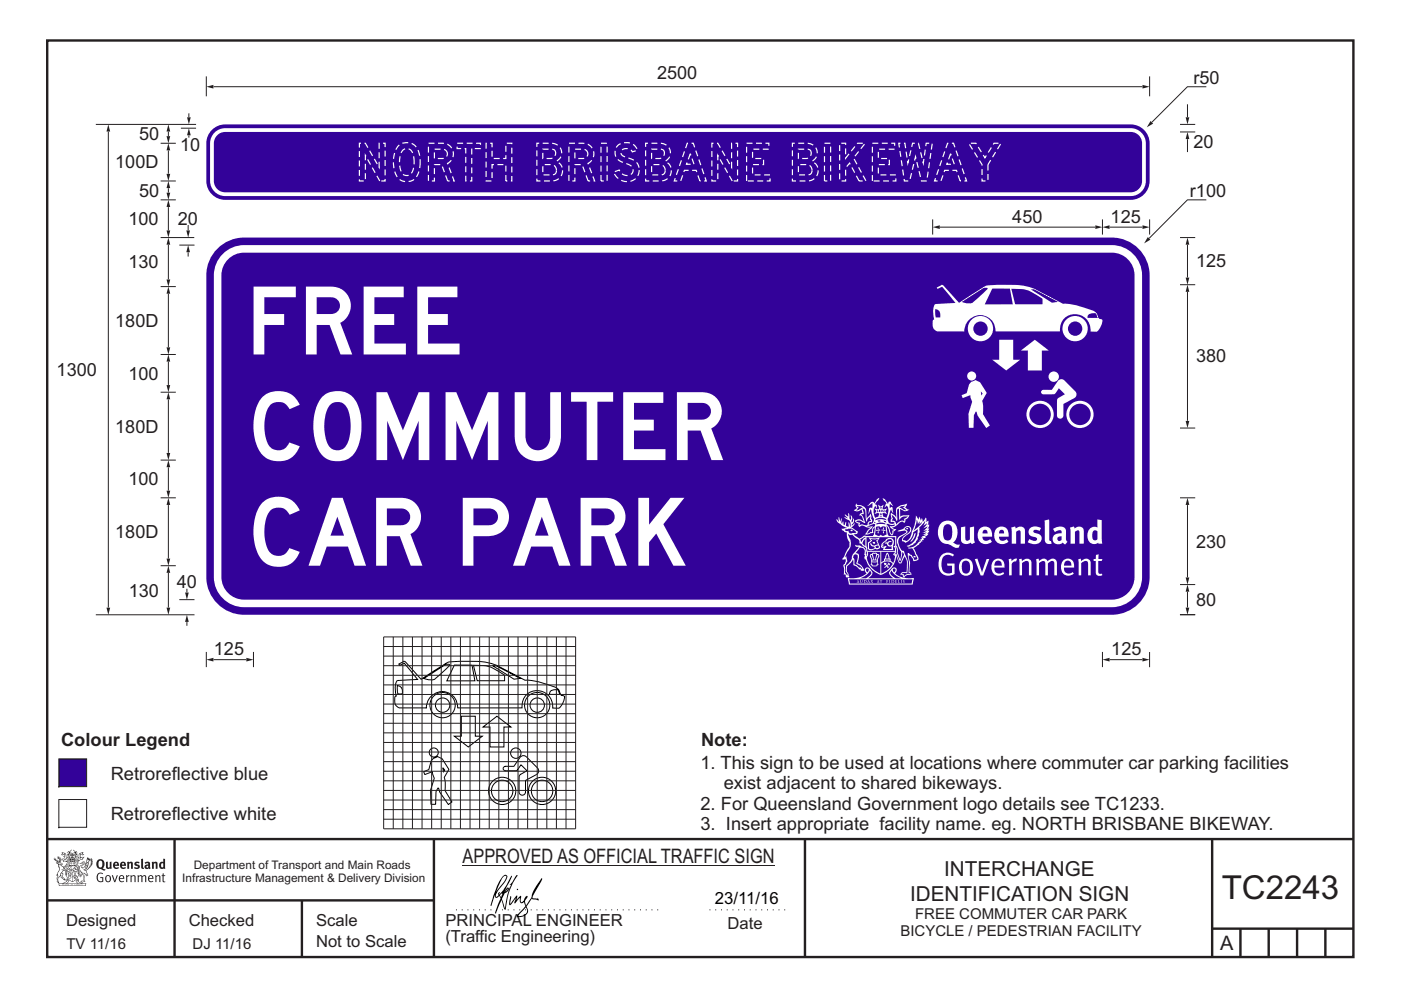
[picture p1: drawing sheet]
<svg xmlns="http://www.w3.org/2000/svg" width="297mm" height="210mm" viewBox="0 0 297 210" stroke-linecap="round" stroke-linejoin="round" font-family="sans-serif">
<g fill="none" stroke="#231f20" stroke-width=".51">
<path d="M10 8.6h276.9v194.4h-276.9zM10 178h277M37 178v25M92 178v25M170.7 177.9v25M257 178v25M10 191h82M64 191v12M257 197h30M263 197v6M269 197v6M275 197v6"/>
<path d="M281 197v6"/>
</g>
<path d="M96.7 193h43.3M150.4 193h16.9" fill="none" stroke="#231f20" stroke-width=".21" stroke-dasharray=".2 1" stroke-linecap="butt"/>
<path d="M98.1 183.5h66.1" fill="none" stroke="#231f20" stroke-width=".21"/>
<g fill="#231f20">
<path d="M21.1 182.6a.94 .94 0 0 0 .2 1.4 .84 .84 0 0 0 0-1.5zM20.7 182.5a.92 .92 0 0 1 1.2-.1 .92 .92 0 0 1 .2 1.2l-.3 .6 .6 .2-.1 .2-.6-.1a1.41 1.41 0 0 1-1.3-1.2z" fill-rule="evenodd"/>
<path d="M22.5 182.8l.4-.1v1.2l.1 .1 .3-.1v-1.1h.3l.1 1.4a1.26 1.26 0 0 1-1.2-.1z" fill-rule="evenodd"/>
<path d="M24.5 183.1l-.1 .3h.4l-.1-.3zM24.1 183a.66 .66 0 0 1 .9-.1 .66 .66 0 0 1 .2 .8h-.8v.2a.42 .42 0 0 0 .7 0l.1 .2a.79 .79 0 0 1-1.1 0 .79 .79 0 0 1 0-1.1z" fill-rule="evenodd"/>
<path d="M26 183.1l-.1 .3h.4l-.1-.3zM25.6 183a.66 .66 0 0 1 .9-.1 .66 .66 0 0 1 .2 .8h-.8v.2a.42 .42 0 0 0 .6 0l.2 .2a.79 .79 0 0 1-1.1 0 .79 .79 0 0 1 0-1.1z" fill-rule="evenodd"/>
<path d="M26.9 182.8l.4-.1v.2a.46 .46 0 0 1 .5-.1 .46 .46 0 0 1 .4 .4v1.1h-.4v-1l-.1-.2-.3 .1v1.1h-.4z" fill-rule="evenodd"/>
<path d="M28.6 183l.5-.3 .5 .2-.1 .2h-.5l-.1 .2a.56 .56 0 0 1 .7 .6 .56 .56 0 0 1-.8 .4l-.4-.1 .2-.3 .4 .1 .2-.1-.6-.4z" fill-rule="evenodd"/>
<path d="M29.9 182.2l.4-.1v1.8l.2 .4h-.3l-.2-.2z" fill-rule="evenodd"/>
<path d="M31.1 183.7v.3l.3-.1v-.3zM30.7 183a.67 .67 0 0 1 .6-.2 .67 .67 0 0 1 .5 .5l.1 .8-.2 .3-.2-.2a.5 .5 0 0 1-.7 0 .5 .5 0 0 1 0-.7l.6-.1v-.3l-.6 .1z" fill-rule="evenodd"/>
<path d="M32.2 182.8l.3-.1 .1 .2a.46 .46 0 0 1 .5-.1 .46 .46 0 0 1 .3 .4v1.1h-.4v-1l-.1-.2-.3 .1v1.1h-.4z" fill-rule="evenodd"/>
<path d="M34.3 183.1l-.1 .7 .2 .2 .2-.1v-.7zM34.6 182.1l.4 .1 .1 2.1-.4-.1a.71 .71 0 0 1-1-.6 .71 .71 0 0 1 .9-.7z" fill-rule="evenodd"/>
<path d="M20.8 185.3l.7-.2 .4 .2-.2 .1a.69 .69 0 0 0-.8 .1 .69 .69 0 0 0-.1 .9l.2 .4 .5 .1h.2v-.7h-.4l-.1-.2h.7v1a.96 .96 0 0 1-1.2-.1 .96 .96 0 0 1-.2-1.1z" fill-rule="evenodd"/>
<path d="M22.6 185.9a.57 .57 0 0 0-.1 .7 .57 .57 0 0 0 .6 .3 .7 .7 0 0 0-.2-1.1zM22.5 185.8a.69 .69 0 0 1 1.1 .6 .69 .69 0 0 1-1.1 .5 1.04 1.04 0 0 1 0-1.1z" fill-rule="evenodd"/>
<path d="M23.7 185.7l.2-.1 .4 1.3 .4-1.3h.3l-.6 1.5h-.2z" fill-rule="evenodd"/>
<path d="M25.6 185.8l-.2 .4h.7l-.2-.4zM25.4 185.8a.59 .59 0 0 1 .7-.1 .59 .59 0 0 1 .2 .7h-.9a.45 .45 0 0 0 .3 .5 .45 .45 0 0 0 .5-.1l.1 .1a.74 .74 0 0 1-1-.1 .74 .74 0 0 1 .1-1z" fill-rule="evenodd"/>
<path d="M26.7 185.7l.2-.1 .1 .2 .5-.2-.1 .3-.4 .2v1h-.2z" fill-rule="evenodd"/>
<path d="M27.6 185.7l.2-.1 .1 .2a.45 .45 0 0 1 .5-.2 .45 .45 0 0 1 .3 .4v1.1h-.2v-1.1l-.2-.2-.4 .2v1.1h-.2z" fill-rule="evenodd"/>
<path d="M29.1 185.7l.3-.1v.2l.4-.2 .4 .3 .3-.3a.37 .37 0 0 1 .5 .4v1.1h-.2v-1.1l-.2-.2-.4 .2v1.1h-.2v-1.1l-.2-.2-.4 .2v1.1h-.2z" fill-rule="evenodd"/>
<path d="M31.8 185.8l-.2 .4h.7l-.2-.4zM31.5 185.8a.59 .59 0 0 1 .8-.1 .59 .59 0 0 1 .2 .7h-.9a.45 .45 0 0 0 .3 .5 .45 .45 0 0 0 .5-.1l.1 .1a.74 .74 0 0 1-1-.1 .74 .74 0 0 1 0-1z" fill-rule="evenodd"/>
<path d="M32.9 185.7l.2-.1 .1 .2a.45 .45 0 0 1 .4-.2 .45 .45 0 0 1 .4 .4v1.1h-.2v-1.1l-.2-.2-.4 .2v1.1h-.3z" fill-rule="evenodd"/>
<path d="M34.5 185.3l.2-.1v.4h.4l-.1 .2h-.3v1v.1h.3l-.1 .2-.4-.1v-1.2h-.2v-.2h.2z" fill-rule="evenodd"/>
<path d="M13.2 180.9l.5 .1-.6 .3 .3-.3zM13.7 181.2l.3 .1 .1 1 .3-.5 .1 .5h-.2l-.1 .3-.7 .1v-.3l-.4-.1 .3-.1 .6 .2-.4-.7h.2zM13.2 180.7v.4l-.3 .2 .3 .1 .4-.2 .1 .4-.3 .2h.2l.2 .5-.4-.2-.4 .1 .5 .6 .2-.1 .8 .1-.6 .6 .2 .1 .6-.2-.1-.3 .3-.2h-.2l-.1 .4-.5 .2 .5-.7h-.5l.6-.2-.4 .1 .3-.3-.1-.6-.1-.1-.3 .5v-.2a.8 .8 0 0 0-.9-1.1z" fill-rule="evenodd"/>
<path d="M17 181.1l.5-.2-.3 .2 .4 .2zM16.8 181.2h.1l.1 .9 .3-.2 .4-.1-.3 .3v.2h-.4l-.3 .3-.1-.3-.3-.1 .1-.1-.1-.4 .4 .6 .1-.1zM16.3 181.5l-.1 .9 .4 .1h-.6l.6 .1-.2 .1h-.3l.4 .4h-.2v.3l-.5-.8 .5 1 .4-.6-.4-.2 .9-.5 .2 .1 .4-.5 .1-.2-.8 .2-.1-.7 .4 .2 .5-.2-.4-.2 .2-.2a.88 .88 0 0 0-1 1.2z" fill-rule="evenodd"/>
<path d="M15.5 182.9l.3 .2h-.2v.3v-.3h-.2l.2-.1z" fill-rule="evenodd"/>
<path d="M15.1 182.9l.2 .2h-.2v.3v-.3h-.2h.2z" fill-rule="evenodd"/>
<path d="M14.9 182.8h.9l.1 .7-.3 .1-.8-.1zM14.8 182.4l-.2 1.2h1.4l-.2-1.2-.1 .2h-.8z" fill-rule="evenodd"/>
<path d="M14.9 184.5v.2l.3-.1-.1-.2zM14.4 183.8l.2 .2-.3 .2v.5l.2 .1 .3-.1-.4-.4 .3 .1h.4l-.2-.4 .2-.2zM14.3 183.7h.9a.5 .5 0 0 0 .1 .8l-.3 .3a.47 .47 0 0 1-.7-.1 .47 .47 0 0 1 0-.6l.1-.1z" fill-rule="evenodd"/>
<path d="M15.6 184.2l.1-.1a.33 .33 0 0 1 .5-.2 .33 .33 0 0 1 .1 .5l-.3-.1 .2-.2h-.4l-.1 .1h.2l.1 .3h.3v.2h-.6l.1-.1-.3-.1zM15.5 184.2l-.1 .4h.2l-.1 .2h.9v-.2a.44 .44 0 0 0 0-.7 .44 .44 0 0 0-.7 .1z" fill-rule="evenodd"/>
<path d="M15.7 185.7l.4 .1zM15.9 185.2l.1 .4h-.2zM15.9 185.1l-.3 .7-.3 .2a.98 .98 0 0 1 1.1 .1z" fill-rule="evenodd"/>
<path d="M15.6 186l.3 .2v-.2h.2l-.2 .5v-.2l-.3 .1 .2-.2z" fill-rule="evenodd"/>
<path d="M15 185.3l.1 .1-.2 .3zM14.6 185.9h.4a.22 .22 0 0 1-.2 .3 .22 .22 0 0 1-.2-.3zM14.5 185.3l.2 .4zM14.6 185.8l.4 .1zM14.7 185.2l.2 .1-.1 .4zM14.4 185.2l.1 .5a.36 .36 0 0 0 0 .5 .36 .36 0 0 0 .5 0 .36 .36 0 0 0 .1-.5 .41 .41 0 0 0-.1-.5 .41 .41 0 0 0-.6 0z" fill-rule="evenodd"/>
<path d="M14.6 184.1l.2 .2z" fill-rule="evenodd"/>
<path d="M18.3 183.4l.1-.1v.4l-.5 .4z" fill-rule="evenodd"/>
<path d="M17.5 182.9l.2-.1 .3 .2-.7 .8-.1 .3 .3 .1a1.07 1.07 0 0 0 .7-.9l.4-.3v.2a1.36 1.36 0 0 1-1 1.3 1.32 1.32 0 0 0 1.2-1.6l.5-.7-.2 .5 .4-.2-.4 .4 .4-.2-.4 .4h.4l-.5 .2h.4l-.4 .2h.4l-.4 .1 .1 .1h-.2l.1 .2-.2 .1a.82 .82 0 0 1-1 .6l.3 .1 .5 .9-.3 .1-.2-.4-.4-.2 .1 1.8 .2 .1-.6 .2-.2-.2 .5-.1v-.2a2.24 2.24 0 0 0-.7-2.1v-.3a.69 .69 0 0 1 .6-.9l.1-.2zM16.6 184.5l.5 1.3 .1-.8 .2 .3-.3 .7-.4-.8h-.1l.1-.2zM18.5 182.2l.1 .3 .2-.2v.3l.2-.3v.2l-.8 .6zM16.8 183.2l.7-.1 .1 .2a.87 .87 0 0 0-.8 .6 .87 .87 0 0 0 .2 .9l.2 .4-.1 .5-.3-1.1-.2-.1-.1 .1 .1 .2-.2 .4 .3 .1 .2 .7h.3l.3-.6a1.62 1.62 0 0 1 .1 1.4h-.3l-.2 .3h.2l.1 .2 .2-.2h.5l-.2-.3-.1-1.5 .2 .1a.4 .4 0 0 0 .2 .3 .4 .4 0 0 0 .5 0l-.5-1 .8-.6 .1-.3h.3l-.1-.1 .3-.3h-.2l.2-.3-.1 .1 .1-.3-.1 .1 .1-.4h-.1l.1-.3v-.1l-.2 .2-.1-.4-.2 .4-.1-.4-.1 .2-.2-.3v.3l-.2-.4-.4 1.6a.58 .58 0 0 1-.8 .6l.7-.8v-.4h-.4z" fill-rule="evenodd"/>
<path d="M18.2 185.4l.3 .1z" fill-rule="evenodd"/>
<path d="M12.5 187.4h5.7l-.1 .4h-5.5zM13.5 187.4l.5-.3 .4-.4v.1l.1 .1-.3 .4zM14 186.6l.3-.1-.2 .3zM16.3 186.7l.4 .4 .5 .3h-.6l-.3-.3-.1-.2zM16.4 186.5l.2 .1-.1 .2zM12.4 187.4l.1 .5h5.7l.1-.5-.8-.1-.6-.2-.3-.2 .1-.5a.47 .47 0 0 0-.6 .4 .47 .47 0 0 0 .4 .6h-2.3a.47 .47 0 0 0 .4-.6 .47 .47 0 0 0-.6-.4l.1 .5-.3 .2-.6 .2z" fill-rule="evenodd"/>
<path d="M13.3 187.6v.1zM13.3 187.5l-.1 .3h.2z" fill-rule="evenodd"/>
<path d="M13.5 187.5l.1 .2 .1-.2v.2z" fill-rule="evenodd"/>
<path d="M13.9 187.5l.1 .2zM13.8 187.5v.3l.2-.1v-.1z" fill-rule="evenodd"/>
<path d="M14.2 187.6l.1 .1zM14.2 187.5l-.1 .3h.3z" fill-rule="evenodd"/>
<path d="M14.4 187.5h.2l.1 .3h-.3z" fill-rule="evenodd"/>
<path d="M15.1 187.6v.1zM15.1 187.5l-.1 .3h.2z" fill-rule="evenodd"/>
<path d="M15.3 187.5h.2l-.1 .3z" fill-rule="evenodd"/>
<path d="M15.8 187.5h.2l-.1 .3z" fill-rule="evenodd"/>
<path d="M16.1 187.5l.1 .3z" fill-rule="evenodd"/>
<path d="M16.3 187.5l.1 .2zM16.3 187.5v.3l.2-.1v-.1z" fill-rule="evenodd"/>
<path d="M16.6 187.5h.2v.3h-.2z" fill-rule="evenodd"/>
<path d="M16.9 187.5l.1 .3h-.1z" fill-rule="evenodd"/>
<path d="M17.1 187.5l.1 .3z" fill-rule="evenodd"/>
<path d="M17.3 187.5l.1 .3z" fill-rule="evenodd"/>
<path d="M14.9 182.1a.71 .71 0 0 1 .9 .1zM15.6 182.2l.2 .2zM15 182.2l.3 .1zM14.8 182.3l.1 .1zM15.2 181.9h.3zM15.2 181.3h.1v.2zM15.2 181h.2v.2zM15.3 181.6l.1 .2h-.2zM15.4 181.3l.1 .2zM15 181.3l.1 .1-.1 .1zM15.6 181.3h.1v.2zM14.4 180.6l-.3 .3 .5-.2v.4h-.3l-.1 .6 .2-.5 .3 .9v.4h1.2v-.4l.4-.9 .2 .3-.2-.5-.2 .1v-.4l.4 .2-.3-.4-.2 .3-.5-.6v.1a.41 .41 0 0 1 .3 .3 .41 .41 0 0 1-.1 .5l.1-.2a1 1 0 0 1 0 1.1l-.2-.1-.1-.3h.4l-.2-.2 .2-.3-.3 .1v-.4l-.3 .2-.2-.2 .1 .4-.4-.1 .1 .3-.1 .2h.4l-.1 .3-.3 .1a.93 .93 0 0 1 .1-1.1l.1 .3v-.4h-.2l.4-.6-.5 .5-.1-.2z" fill-rule="evenodd"/>
<path d="M12.4 183.4l.4 .1 .6 .5v.2a.83 .83 0 0 1 .6 1.2v-.2a.75 .75 0 0 0-1-.8l.4 .2-.6 .7-.1 .5a.95 .95 0 0 0-.3 1.3l-.1-.1a.77 .77 0 0 1 .1-1.1l-.1-.5-.1 .1 .2-.5a1.31 1.31 0 0 0 0-1.6zM13 185.2l.3 .1-.1 .8 .5 .4-.2-.1a.68 .68 0 0 1-.6-.8zM12.1 183a.68 .68 0 0 1 1 .3l-.5 .1-.1-.3zM11.4 182.1a1.19 1.19 0 0 0 1 .8h-.5l.4 .4 .1 .6a.9 .9 0 0 1-.2 1.2l-.3 .5h.3v.2a1.04 1.04 0 0 0-.1 1.2l.2 .3 .3-.1-.1-.1a.8 .8 0 0 1 .2-1.2l.1-.2a.89 .89 0 0 0 1.1 .9l-.6-.6 .1-.8-.3-.1 .4-.5 .4 .3 .1 .8a1.01 1.01 0 0 0-.3-1.4l.3-.6-.4 .4a.41 .41 0 0 1 .4-.5h-.1l-.5 .2-.5-.4h.3a.5 .5 0 0 0-.5-.5l.3-.4-.3 .2 .3-.4-.1-.3-.1 .4-.1-.6-.1 .3-.1-.5-.1 .3-.3-.2 .3 .3-.3-.1a.62 .62 0 0 1 .5 .9l-.1-.4v.4l-.3-.1v-.4l-.1 .3-.1-.3-.1 .2-.1-.5-.1 .3-.1-.4v.4z" fill-rule="evenodd"/>
<path d="M12.6 183.1l.1-.1 .2 .2z" fill-rule="evenodd"/>
<path d="M14 183.6h2.7v1l-.1-.9h-2.5v1.2h2.5v-.3v.6v-.2h-1.2v1.9a2.13 2.13 0 0 0 1.3-1.7 1.69 1.69 0 0 1-1.6 1.8l-.6-.4-.4-.6-.1-1.2v.6l.4 .8 .9 .7v-1.9h-1.2z" fill-rule="evenodd"/>
<circle cx="17.7" cy="182.9" r=".08"/>
</g>
<g fill="#000">
<path d="M107.5 188.6l.2-.1-.5 .6zM106.3 189.5l.3 .1-.3 .7-.3-.4zM106.8 185.9l.5-.1a9.3 9.3 0 0 1-2 3.2l-.1 .2 1-2.5zM106.5 185.9a14.7 14.7 0 0 0-2.2 5l-.3 1.1 .1 .2 .8-2.4a.42 .42 0 0 0 .2 .6 .42 .42 0 0 0 .6-.2l.2-.2 .2 .5-1.1 3.2h.2l1.1-2.8 .6 1.9 .2 .2 .2-.5a13.5 13.5 0 0 1 2-6.2l.4-.6-.1-.1-1.6 2.1 .4-.1a14.9 14.9 0 0 0-1.3 5.1l-.4-1.2a1.39 1.39 0 0 1 .2-1.8l.1-.2a.92 .92 0 0 0 .8-1.2 .75 .75 0 0 0-.7 .7l-.2 .2 1.6-3.4-.1-.1-.4 .7a10.5 10.5 0 0 1-2.2 3.3l.2-.4a.32 .32 0 0 0-.4 .1 .32 .32 0 0 0 .1 .5l-.5 .3a3.2 3.2 0 0 1 1.1-2.2l.5-.6a2.49 2.49 0 0 0 .7-1.7l-.3-.2z" fill-rule="evenodd"/>
<path d="M109.6 188.5l.3 .3h-.3z" fill-rule="evenodd"/>
<path d="M111.5 192.4a1.15 1.15 0 0 1 .1 1.3 1.15 1.15 0 0 1-1.2 .6h-.5zM108.1 190.1l-.2 1.6 .3 .3 1.2-1.5-.3 1.1 1.1-1.2a.94 .94 0 0 0 .4 1.2l.5-.3 .3 .9-1.2 1.3a.98 .98 0 0 0-.5 1 1.9 1.9 0 0 0 2.3-1.3l-.1-.3a1.02 1.02 0 0 1 .3-1.4l.5-.9 1.5 .3-.2-.5v.3l-1.1-.2v-.3l2-3.5 .1-.3-.1-.1-1.8 2.7a6.6 6.6 0 0 1-1.5 3l-.2-.2a1.01 1.01 0 0 1 .4-1.4l.1-.3-.3-.1-.3 .4-.2 .6-.5 .4-.2-.4 .1-.9-.2-.1-.8 .9 .2-.9-.1-.1-1.4 1.8 .2-1.4v-.2z" fill-rule="evenodd"/>
</g>
<path d="M12.5 161v5.8h5.9v-5.8z" fill-rule="evenodd" fill="#330299" stroke="#231f20" stroke-width=".21"/>
<path d="M12.5 169.6v5.9h5.9v-5.9z" fill-rule="evenodd" fill="#fff" stroke="#231f20" stroke-width=".21"/>
<g fill="#fff" stroke="#000" stroke-width=".21">
<path d="M84.6 140.8l.1 .3 1-.4 2.8 3.4-4.2 .2a2.79 2.79 0 0 0-.4 2.9l.1 .4-.2 .1-.1 .5a1.6 1.6 0 0 0 1 1.9l5.7 .1a3.3 3.3 0 0 1 3.3-3.5 3.3 3.3 0 0 1 3.3 3.4h13.7a3.3 3.3 0 0 1 3.3-3.6 3.3 3.3 0 0 1 3.2 3.7h1.3l.7-.7 .4-1 .1-.8-.7-.2-.6-1.2a2.4 2.4 0 0 0-1.5-.8 15.1 15.1 0 0 0-5.6-1.2l-2.3-1.2a22 22 0 0 0-5.9-2.6l-1.8-.2h-4a5.1 5.1 0 0 0-2.5 .3l-5.5 3.5-3.4-3.8-.2-.1zM116.8 146.5l-.2 .2-.1 .6h2.2l-.4-1zM84.3 145.4a1.27 1.27 0 0 1 1 1.8h-1zM89.9 143.9a2.61 2.61 0 0 0 3.3-.8l2.1-1.9v-.3h-.8zM104.5 141.2l4.5 2.9 1.3-.2-5.1-2.7zM96.3 141.1l-1.6 3.3h6l-.6-3.3zM100.4 141.1l2.3 .1a9.6 9.6 0 0 1 4.3 2v1.2h-5.8z" fill-rule="evenodd"/>
<path d="M111.2 149.6a2.7 2.7 0 0 1 5.4 0 2.7 2.7 0 0 1-5.4 0zM112.4 149.6a1.53 1.53 0 0 0 3 0 1.53 1.53 0 0 0-3 0z" fill-rule="evenodd"/>
<path d="M91.2 149.6a2.68 2.68 0 0 1 5.3 0 2.68 2.68 0 0 1-5.3 0zM92.3 149.6a1.55 1.55 0 0 0 3.1 0 1.55 1.55 0 0 0-3.1 0z" fill-rule="evenodd"/>
<path d="M91 159.6a.96 .96 0 0 1 1.9 0 .96 .96 0 0 1-1.9 0zM91.9 160.8l-.5 .6-.5 1.8-1.1 .5 .3 .6 1.6-.6 .4 1.4-.8 2.5 .1 3h1v-2.7l.4-.8 .2 .1 .2 .8 1.9 2.6 .7-.5-1.4-2.4v-1.9l-.2-.9 1-1.7-1.4-2.3-1.1-.4zM93.9 162.9l.1 .9 .3-.5z" fill-rule="evenodd"/>
</g>
<g fill="#fff" stroke="#000" stroke-width=".21">
<path d="M97.8 151.9h3v4.2h1.5l-3 2.3-3-2.3h1.5z"/>
<path d="M102.4 154.2l3-2.3 2.9 2.3h-1.5v4.2h-2.9v-4.2z"/>
</g>
<path d="M111.6 160.5l-.4-.2a.9 .9 0 0 0-1 .4" fill="none" stroke="#000" stroke-width=".21"/>
<path d="M111.6 160.5l2.4 2.4 .2 .6-.4 .7-2.4 1.3v2.5a.68 .68 0 0 1-.7 .7 .68 .68 0 0 1-.6-.7v-3.4l.3-.4 1.3-.7-1.2-1.3-1 1.3h-2.4a.47 .47 0 0 1-.4-.5 .47 .47 0 0 1 .5-.5h1.8l1.2-1.8" fill="none" stroke="#000" stroke-width=".21"/>
<g fill="#fff" stroke="#000" stroke-width=".21">
<path d="M112 167.8a2.9 2.9 0 0 1 5.8 0 2.9 2.9 0 0 1-5.8 0zM112.7 167.8a2.27 2.27 0 0 0 4.5 0 2.27 2.27 0 0 0-4.5 0z" fill-rule="evenodd"/>
<path d="M103.6 167.8a2.9 2.9 0 0 1 5.8 0 2.9 2.9 0 0 1-5.8 0zM104.2 167.8a2.27 2.27 0 0 0 4.5 0 2.27 2.27 0 0 0-4.5 0z" fill-rule="evenodd"/>
<circle cx="109.4" cy="159.7" r="1.1"/>
</g>
<g fill="none" stroke="#231f20" stroke-width=".21">
<path d="M81.3 135.1h40.7v40.7h-40.7zM81.3 139.2h40.7M81.3 137.1h40.7M83.4 135.1v40.7M85.4 135.1v40.7M87.4 135.1v40.7M89.5 135.1v40.7M91.5 135.1v40.7M93.6 135.1v40.7M95.6 135.1v40.7M97.6 135.1v40.7M99.7 135.1v40.7"/>
<path d="M101.7 135.1v40.7M103.7 135.1v40.7M105.8 135.1v40.7M107.8 135.1v40.7M109.8 135.1v40.7M111.9 135.1v40.7M113.9 135.1v40.7M115.9 135.1v40.7M118 135.1v40.7M120 135.1v40.7M251.8 125.5v3.3M81.3 159.5h40.7"/>
<path d="M81.3 157.5h40.7M81.3 155.4h40.7M81.3 153.4h40.7M81.3 151.4h40.7M81.3 149.3h40.7M81.3 147.3h40.7M81.3 145.3h40.7M81.3 143.2h40.7M81.3 141.2h40.7M81.3 173.8h40.7M81.3 171.7h40.7M81.3 169.7h40.7"/>
<path d="M81.3 167.7h40.7M81.3 165.6h40.7M81.3 163.6h40.7M81.3 161.5h40.7"/>
</g>
<g fill="#231f20">
<path d="M251.8 124l.4 1.5h-.8z"/>
<path d="M251.4 128.9h.8l-.4 1.5z"/>
</g>
<path d="M251.8 107.1v15.3" fill="none" stroke="#231f20" stroke-width=".21"/>
<g fill="#231f20">
<path d="M251.8 105.6l.4 1.5h-.8z"/>
<path d="M251.4 122.5h.8l-.4 1.5z"/>
</g>
<path d="M251.8 61.9v27.3" fill="none" stroke="#231f20" stroke-width=".21"/>
<g fill="#231f20">
<path d="M251.8 60.4l.4 1.5h-.8z"/>
<path d="M251.4 89.3h.8l-.4 1.5z"/>
</g>
<path d="M251.8 51.9v6.9" fill="none" stroke="#231f20" stroke-width=".21"/>
<g fill="#231f20">
<path d="M251.8 50.4l.4 1.5h-.8z"/>
<path d="M251.4 58.9h.8l-.4 1.5z"/>
</g>
<path d="M251.8 29.5v2.8" fill="none" stroke="#231f20" stroke-width=".21"/>
<path d="M251.8 28l.4 1.5h-.8z" fill="#231f20"/>
<path d="M251.8 22.1v2.7" fill="none" stroke="#231f20" stroke-width=".21"/>
<path d="M251.4 24.9h.8l-.4 1.5z" fill="#231f20"/>
<path d="M235.3 48.2h6.9" fill="none" stroke="#231f20" stroke-width=".21"/>
<g fill="#231f20">
<path d="M233.7 48.2l1.6-.4v.8z"/>
<path d="M242.2 47.8l1.5 .4-1.5 .4z"/>
</g>
<path d="M250.2 28h3.2M250.2 26.4h3.2M243.7 46.5v3.3M250.2 50.4h3.2M255.8 42.4h-4l-8.1 8.1M250.2 60.4h3.2M250.2 90.8h3.2M250.2 105.6h3.2M250.2 130.4h3.2M250.2 124h3.2" fill="none" stroke="#231f20" stroke-width=".21"/>
<path d="M243.4 50.3l.5 .5-1.3 .8z" fill="#231f20"/>
<path d="M255.8 18.4h-4l-7.6 7.5" fill="none" stroke="#231f20" stroke-width=".21"/>
<path d="M243.9 25.7l.6 .5-1.4 .8z" fill="#231f20"/>
<path d="M45.3 18.4h196.9" fill="none" stroke="#231f20" stroke-width=".21"/>
<g fill="#231f20">
<path d="M43.7 18.4l1.6-.4v.8z"/>
<path d="M242.2 18l1.5 .4-1.5 .4z"/>
</g>
<path d="M243.7 16.2v4.2" fill="none" stroke="#231f20" stroke-width=".21"/>
<path d="M46.1 52.7a8 8 0 0 1 5.6-2.3h184a8 8 0 0 1 8 8v64a8 8 0 0 1-8 8h-184a8 8 0 0 1-8-8v-64a8 8 0 0 1 2.4-5.7z" fill-rule="evenodd" fill="#330299"/>
<path d="M46.9 54.2a6.4 6.4 0 0 1 4.8-2.2h184a6.4 6.4 0 0 1 6.4 6.4v64a6.4 6.4 0 0 1-6.4 6.4h-184a6.4 6.4 0 0 1-6.4-6.4v-64a6.4 6.4 0 0 1 1.6-4.2z" fill-rule="evenodd" fill="#fff"/>
<path d="M48.1 55.3a4.8 4.8 0 0 1 3.6-1.7h184a4.8 4.8 0 0 1 4.8 4.8v64a4.8 4.8 0 0 1-4.8 4.8h-184a4.8 4.8 0 0 1-4.8-4.8v-64a4.8 4.8 0 0 1 1.2-3.1z" fill-rule="evenodd" fill="#330299"/>
<path d="M199.3 48.2h32.9" fill="none" stroke="#231f20" stroke-width=".21"/>
<g fill="#231f20">
<path d="M197.7 48.2l1.6-.4v.8z"/>
<path d="M232.2 47.8l1.5 .4-1.5 .4z"/>
</g>
<path d="M197.7 46.5v3.3M233.7 46.5v3.3" fill="none" stroke="#231f20" stroke-width=".21"/>
<g fill="#fff">
<path d="M200.4 111.4a2.94 2.94 0 0 0 0 3.1l.3 .1a.93 .93 0 0 0 1.2-1 2.09 2.09 0 0 0-.6-2.4h-.4zM199.6 110.9a2.1 2.1 0 0 1 2.4-.2 2.1 2.1 0 0 1 1 2.2 2.65 2.65 0 0 1-.9 2.2 1.83 1.83 0 0 0 1.4 .4l-.2 .6a1.8 1.8 0 0 1-1.8-.5l-.5-.2a2.15 2.15 0 0 1-2.1-2.5 2.71 2.71 0 0 1 .7-2z" fill-rule="evenodd"/>
<path d="M203.7 111.8l1-.1v2.2a.53 .53 0 0 0 .2 .8 .53 .53 0 0 0 .7-.3v-2.5l.9-.2v2.7l.2 .6-.6 .4-.3-.3a1.2 1.2 0 0 1-1.4 .2 1.2 1.2 0 0 1-.7-1.2z" fill-rule="evenodd"/>
<path d="M208.4 112.6l-.1 .5h1.1a.56 .56 0 0 0-.2-.6 .56 .56 0 0 0-.8 .1zM207.7 112.2a1.54 1.54 0 0 1 1.9-.3 1.54 1.54 0 0 1 .7 1.7v.2h-2a.89 .89 0 0 0 .6 .9 .89 .89 0 0 0 1-.3l.4 .5a1.84 1.84 0 0 1-2.4 .2 1.84 1.84 0 0 1-.5-2.3z" fill-rule="evenodd"/>
<path d="M212 112.6l-.2 .5h1.1a.56 .56 0 0 0-.2-.6 .56 .56 0 0 0-.7 .1zM211.2 112.2a1.54 1.54 0 0 1 1.9-.3 1.54 1.54 0 0 1 .8 1.7v.2h-2.1a.89 .89 0 0 0 .6 .9 .89 .89 0 0 0 1.1-.3l.3 .5a1.84 1.84 0 0 1-2.4 .2 1.84 1.84 0 0 1-.5-2.3z" fill-rule="evenodd"/>
<path d="M214.4 111.9l.8-.2 .1 .4a1.1 1.1 0 0 1 1.2-.4 1.1 1.1 0 0 1 .8 1v2.6h-.9v-2.6a.53 .53 0 0 0-1 .1v2.5h-.9z" fill-rule="evenodd"/>
<path d="M218.3 112.1a2.02 2.02 0 0 1 2.4-.1l-.3 .6-.6-.2a.49 .49 0 0 0-.7 .3 .78 .78 0 0 0 .9 .5 1.1 1.1 0 0 1 .9 1.1 1.1 1.1 0 0 1-1.1 1.1h-.8l-1.1-.4 .3-.7 .6 .3a.72 .72 0 0 0 1.1-.3 .81 .81 0 0 0-1-.5 1.03 1.03 0 0 1-.6-1.7z" fill-rule="evenodd"/>
<path d="M221.5 110.4l.9-.2 .1 4.3 .3 .2 .2 .6a1.01 1.01 0 0 1-1.2-.1 1.01 1.01 0 0 1-.3-1.1z" fill-rule="evenodd"/>
<path d="M224.4 113.9a.49 .49 0 0 0-.1 .7 .49 .49 0 0 0 .8-.1v-.7zM223.3 112.2a2.24 2.24 0 0 1 2.5-.2l.2 .6v1.9l.3 .4-.5 .6-.5-.4a1.19 1.19 0 0 1-1.9-.2 1.19 1.19 0 0 1 .9-1.7l.8-.1v-.4a1.06 1.06 0 0 0-1.4 .1z" fill-rule="evenodd"/>
<path d="M226.9 111.9l.8-.2 .1 .4a1.1 1.1 0 0 1 1.2-.4 1.1 1.1 0 0 1 .8 1v2.6h-.9l-.1-2.6a.53 .53 0 0 0-.9 .1v2.5h-.9z" fill-rule="evenodd"/>
<path d="M231.9 112.5a1.71 1.71 0 0 0 0 2.1h.5l.3-.2v-1.7l-.4-.2zM232.7 110.2l.9 .1 .1 5h-.8l-.1-.2a1.46 1.46 0 0 1-1.6 .1 1.46 1.46 0 0 1-.7-1.6 1.51 1.51 0 0 1 .6-1.5 1.51 1.51 0 0 1 1.6-.2z" fill-rule="evenodd"/>
<path d="M199.7 117.7a1.99 1.99 0 0 1 2.6 0l-.3 .3a1.44 1.44 0 0 0-1.7-.2 1.44 1.44 0 0 0-.7 1.6 1.71 1.71 0 0 0 1.5 2.2l.7-.2v-1.4h-.9l-.1-.5h1.6v2.2a2.16 2.16 0 0 1-2.4 .1 2.16 2.16 0 0 1-1-2.1l.1-1z" fill-rule="evenodd"/>
<path d="M204.2 119.1a2.2 2.2 0 0 0 .1 2.4 .93 .93 0 0 0 1.1 0 .93 .93 0 0 0 .3-1.1 1.04 1.04 0 0 0-.3-1.2 1.04 1.04 0 0 0-1.2-.1zM203.7 119a1.52 1.52 0 0 1 1.8-.3 1.52 1.52 0 0 1 .8 1.7 1.52 1.52 0 0 1-1.5 1.7 1.52 1.52 0 0 1-1.5-1.8z" fill-rule="evenodd"/>
<path d="M206.7 118.6l.5-.1 1 3 1-2.9h.5l-1.2 3.5h-.6z" fill-rule="evenodd"/>
<path d="M211 119.2l-.2 .8h1.6a.81 .81 0 0 0-.3-1 .81 .81 0 0 0-1.1 .2zM210.6 119a1.39 1.39 0 0 1 1.8-.3 1.39 1.39 0 0 1 .6 1.6l-2.2 .1a1.08 1.08 0 0 0 .6 1.2 1.08 1.08 0 0 0 1.3-.3l.2 .4a1.66 1.66 0 0 1-2.1 .1 1.66 1.66 0 0 1-.6-1.9z" fill-rule="evenodd"/>
<path d="M213.8 118.6l.6-.1 .1 .5 .4-.4 .7-.1-.2 .6a.76 .76 0 0 0-.9 .8v2.1h-.6z" fill-rule="evenodd"/>
<path d="M216 118.6l.6-.1 .1 .5a1.07 1.07 0 0 1 1.1-.5 1.07 1.07 0 0 1 .9 .9v2.6h-.5v-2.3a.66 .66 0 0 0-.5-.8 .66 .66 0 0 0-.8 .4l-.2 .2v2.5h-.5z" fill-rule="evenodd"/>
<path d="M219.6 118.6l.6-.1 .1 .5a1.02 1.02 0 0 1 1.8 .1 1.04 1.04 0 0 1 1.1-.6 1.04 1.04 0 0 1 .9 .9v2.6h-.6v-2.8a.84 .84 0 0 0-1.3 .3v2.5h-.6v-2.4a.57 .57 0 0 0-.4-.7 .57 .57 0 0 0-.7 .3l-.2 .2v2.6h-.5z" fill-rule="evenodd"/>
<path d="M225.8 119.2l-.2 .8h1.6a.81 .81 0 0 0-.4-1 .81 .81 0 0 0-1 .2zM225.4 119a1.39 1.39 0 0 1 1.7-.3 1.39 1.39 0 0 1 .6 1.6l-2.1 .1a1.08 1.08 0 0 0 .5 1.2 1.08 1.08 0 0 0 1.3-.3l.3 .4a1.66 1.66 0 0 1-2.1 .1 1.66 1.66 0 0 1-.6-1.9z" fill-rule="evenodd"/>
<path d="M228.6 118.6l.5-.1 .1 .5a1.07 1.07 0 0 1 1.2-.5 1.07 1.07 0 0 1 .8 .9v2.6h-.5v-2.3a.66 .66 0 0 0-.4-.8 .66 .66 0 0 0-.8 .4l-.3 .2v2.5h-.5z" fill-rule="evenodd"/>
<path d="M232.4 117.7l.5-.1v1h.8l-.1 .4h-.7v2.5l.1 .2h.6l.1 .3a.88 .88 0 0 1-1.4-.6v-2.4h-.4v-.4h.4z" fill-rule="evenodd"/>
<path d="M181.6 107.3l.9 .1 .4 .2-.8 .5-.6 .1 .6-.6zM182.8 107.9l.2-.1a.88 .88 0 0 1 .5 1.2l.2 1.6 .2-.5 .6-.6-.1 .6 .2 .4a.66 .66 0 0 0-.7 .9h-.6a.87 .87 0 0 0-1 0l.1-.5-.8-.2-.1-.2h.2a2.21 2.21 0 0 1 1.7 .5l.1-.1-.5-1.2-.4-.5 .5-.1zM181.6 106.7l-.2 .6 .3 .4-.7 .5a1.16 1.16 0 0 0 1.6-.2l.2 .8-.5 .2-.1 .4a.89 .89 0 0 1 .8 1l.1 .2a1.5 1.5 0 0 0-1.9-.2 .92 .92 0 0 0 .9 .6 .51 .51 0 0 0 .3 .8v-.2a1.09 1.09 0 0 1 1.3 .2l1 .1-1.4 1.4a1.31 1.31 0 0 0 1.3-.3h.6l-.1-.5 .1-.4 .4-.3v-.2a.94 .94 0 0 0-.7 1.3l-.3-.2-.3 .4-.5 .1 1.2-1.6-.5 .1-.7-.1 1.5-.6-.1-.1-1 .4v-.4l.2-.1h.4a.55 .55 0 0 0-.1-.8 .99 .99 0 0 0-.2-1.1l-.8 1.2v-.9a1.71 1.71 0 0 0-2-2.1z" fill-rule="evenodd"/>
<path d="M190.6 107.7l.5-.3 .8-.2-.6 .4 .9 .6h-.4zM190.3 108l.3-.1v2.3a1.94 1.94 0 0 1 1.9-.7l-.5 .4-.4 .2 .1 .5a1.27 1.27 0 0 0-1.7 .7l-.1-.5a.66 .66 0 0 0-.8-.3l.3-.5-.3-.8a1.64 1.64 0 0 1 .9 1.3l.3-.1-.1-2.1zM188.9 108.7v.7a.74 .74 0 0 1-.1 1l.1 .4a.52 .52 0 0 1 .8 .2 1.11 1.11 0 0 1-1.3-.2l-.2 .2a1.23 1.23 0 0 0 1.5 .2v.3l-.2 .1h-.8a1.22 1.22 0 0 0 .9 .8l-.5 .1v.8l-.3-.2-.1-.6a1.76 1.76 0 0 0-.8-1.3l.5 1a1.78 1.78 0 0 0 .7 1.4l.3-.3v-.6l.6-.5h-.5l-.4-.3 .6-.2 .6-.5a1 1 0 0 1 1.2-.5l.1 .2a.55 .55 0 0 0 .3-.7 1.14 1.14 0 0 0 .9-1l-.4 .1a1.96 1.96 0 0 0-1.5 .3v-1.6a1.43 1.43 0 0 0 1.9 .1l-.4-.1-.5-.4 .2-.2 .2-.6-.7 .3a1.69 1.69 0 0 0-1.6 2.4v.4l-.2-.4z" fill-rule="evenodd"/>
<path d="M187.2 111.9l.3 .1-.1 .4 .3 .1-.1 .1-.2-.1v.5l-.1 .1-.1-.1 .1-.5-.4-.1 .1-.1 .3 .1z" fill-rule="evenodd"/>
<path d="M186.1 111.9l.2 .1-.1 .4 .3-.1 .1 .1-.4 .1 .1 .5-.1 .1-.1-.1v-.5l-.2 .1-.1-.1 .3-.1z" fill-rule="evenodd"/>
<path d="M185.7 111.8a.66 .66 0 0 1 1.1 .2 .66 .66 0 0 1 1-.2l.2 1.6-.4 .1a.54 .54 0 0 1-.8-.1 .84 .84 0 0 1-1.3 0zM185.6 110.9l-.2 1.5a1.1 1.1 0 0 1-.3 1.2v.2h1.7h1.6v-.2a1.1 1.1 0 0 1-.3-1.2l-.2-1.5h-.2v.4l-.9-.2-1 .2v-.4z" fill-rule="evenodd"/>
<path d="M185.6 116a.35 .35 0 0 0 .7 0 .35 .35 0 0 0-.7 0zM184.5 114.3l.4 .3-.4 .4a.73 .73 0 0 0-.3 1v.3a1.04 1.04 0 0 0 1.3-.1l-.1-.3a.64 .64 0 0 1-.9-.6l.2-.1 .2 .3a.81 .81 0 0 0 1 0h.2l-.3-.8 .4-.4a2.23 2.23 0 0 1-1.7 0zM184.2 114l.4 .1a2.56 2.56 0 0 0 1.9-.1 1.29 1.29 0 0 0 0 1.8l.1 .2a.64 .64 0 0 1-1 .4l-.2 .1a.85 .85 0 0 1-1.1 .1 .85 .85 0 0 1-.3-1.1v-.4l.6-.5z" fill-rule="evenodd"/>
<path d="M187.2 115.3l.8-.5a.68 .68 0 0 1 1.2-.2 .68 .68 0 0 1-.5 1.1l-.4-.4a.49 .49 0 0 1 .7-.4 .66 .66 0 0 0-.9 .2l-.2-.1-.3 .2 .5 .1a.64 .64 0 0 0 1 .6v.5h-1.5l.4-.4-.2-.2-.7 .2v-.2l.3-.2v-.1h-.3zM187 115.2l-.2 .7 .3 .3 .4-.1-.3 .6h2.2l-.1-.9a.99 .99 0 0 0 .1-1.4 .99 .99 0 0 0-1.3-.2z" fill-rule="evenodd"/>
<path d="M187.6 118.7h1v.2h-1zM188.1 117.5l.3 1h-.5zM188.1 117.2l-.3 .6-.1 .7h-.3v.5l-.7 .4 .1 .2a1.71 1.71 0 0 1 2.5 .1l.2-.1-.7-.6v-.5h-.2l-.1-.7z" fill-rule="evenodd"/>
<path d="M187.5 119.4l.4 .1 .1 .4 .4-.3-.2-.2 .4 .1 .1 .4-.2-.2-.4 .3 .4 .3-.3 .3-.2-.5-.4 .4-.1-.2 .4-.3-.2-.2-.1 .1z" fill-rule="evenodd"/>
<path d="M186 117.8l.1-.1a.62 .62 0 0 1-.1 .9l-.1 .1h-.2zM184.9 119.2h1l.2 .5h-.2a.61 .61 0 0 1-.6 .3 .61 .61 0 0 1-.5-.5zM184.6 117.8h.3l.3 .9h-.3zM184.9 118.9h.9l.2 .2h-1zM185.1 117.5h.6l-.2 1.2h-.2zM184.6 117.5l-.2 .4a1.3 1.3 0 0 1 .3 1.3h.1a.55 .55 0 0 0-.1 .6 .55 .55 0 0 0 .5 .3h.7a.56 .56 0 0 0 .2-.9 1.3 1.3 0 0 1 .3-1.3l-.1-.4a1.64 1.64 0 0 0-1.7 0z" fill-rule="evenodd"/>
<path d="M185 114.9l.5 .1 .1 .3h-.4z" fill-rule="evenodd"/>
<path d="M193.8 113.2l.3-.2-.2 1a1.18 1.18 0 0 1-1 .9l.5-.6z" fill-rule="evenodd"/>
<path d="M191.9 112l.4-.2 .6 .2a1.01 1.01 0 0 1-.7 1.3 1.4 1.4 0 0 0-.9 1.5l.6 .3 .3-.1a2.54 2.54 0 0 0 1.4-2.1l1-.7v.3a3.3 3.3 0 0 1-2.3 3.3l.3 .1 .8-.3 .8-.6v-.3a.63 .63 0 0 0 .3-.8l.3-.2v-.6l.2-.2a1.62 1.62 0 0 1 .7-1.8l.5-.7-.5 1.1 .9-.5-.9 1.1 1-.5-1 1 .9-.2-1.1 .6 1-.1-1 .5h.9l-1 .3 .4 .2-.5 .1 .2 .4-.4-.1 .2 .4-.4-.1 .1 .3h-.2l-.3 .4a2.32 2.32 0 0 1-1.9 .8v.3l.5-.1a.87 .87 0 0 1 .8 .9l.6 1.4-.7 .2-.2-.6a.79 .79 0 0 0-.7-.7l-.2-.2h-.2l.1 1.1a6.2 6.2 0 0 1 0 3.1l.4 .1 .1 .2a1.23 1.23 0 0 0-1.4 .4v-.3l-.6-.2a1.01 1.01 0 0 1 1.2-.1l.1-.9a5 5 0 0 0-.7-3.5v-.4h-.4a2.6 2.6 0 0 1-.7-2.6l1.7-1.2a.63 .63 0 0 0-.5-.8zM189.8 116l.2 .1 .1 1.1 .7 1.8 .4-1 .1-.9 .2 .1a.7 .7 0 0 1-.1 1.1l-.4 .9-.2 .1-.8-1.9-.4 .2a1.37 1.37 0 0 0 .2-1.6zM194.4 110.2l.2 .9 .3-.6 .1 .7 .4-.5a.79 .79 0 0 1-.6 .9l-1.1 1 .5-1.3zM190.3 112.7l1.6-.2 .2 .2 .1 .1-.2 .2-.5 .3a1.45 1.45 0 0 0-1.1 2.2l.2 .8a2.12 2.12 0 0 1 .2 2.4l-.5-1.6a1.1 1.1 0 0 0-.5-1.4l-.4 .3a.89 .89 0 0 1 0 1.5l.2 .3h.4l.4 1.2a.44 .44 0 0 0 .3 .5 .44 .44 0 0 0 .5-.1l.6-1.4a3.4 3.4 0 0 1 .4 2.9v.5h-.9l-.4 .4v.2l.5-.1 .1 .5 .2 .1a1.17 1.17 0 0 1 1.5-.5v-.4l-.4-.3 .1-2-.2-1.5 .3 .1a1.37 1.37 0 0 1 .7 1.1 .76 .76 0 0 0 1-.3 .76 .76 0 0 0-.3-1l-.7-1.5 1.1-.6 .2-.4 .2-.1v-.2h.4l-.1-.3 .4-.1-.2-.3 .6-.1-.2-.3 .7-.5v-.1h-.3l.5-.6h-.3l.3-.6-.4 .2 .4-.7v-.3l-.4 .2 .2-.8v-.2l-.4 .3v-.5l-.1-.4-.7 1-.2-.9-.2 .5-.4-.8-.1 .7-.5-1-.2 1.6-.7 1.8a2.44 2.44 0 0 1-1.1 2.1l-.8-.2a2.29 2.29 0 0 1 1.4-1.5 .84 .84 0 0 0 .2-1.3 .84 .84 0 0 0-1.3 .2z" fill-rule="evenodd"/>
<path d="M193.7 117.9h.3l.2 .3h-.5z" fill-rule="evenodd"/>
<path d="M180 122.9h13.5l-.2 .9h-13.1zM182.3 122.7l.9-.4a2.52 2.52 0 0 0 1.2-1.3l.3 .6-.5 .7-.6 .4zM183.6 120.7l.4-.1 .2 .1-.3 .7-.3-.4zM189.1 121a3.2 3.2 0 0 0 2.1 1.7h-1.3l-.6-.4-.6-.7zM189.3 120.7l.2-.1 .3 .1 .1 .3-.3 .4zM179.8 122.6l.2 1.4h13.5l.3-1.3-.3-.1a4.7 4.7 0 0 1-3.7-1l.3-.4v-.4l-.1-.3a.88 .88 0 0 0-1.3 .6 .9 .9 0 0 0 .5 1.4l.3 .2h-5.5l.3-.2a.97 .97 0 0 0 .7-.9 .97 .97 0 0 0-.5-.9l-.3-.3-.7 .1-.1 .3v.4l.3 .4a4.9 4.9 0 0 1-3.9 1z" fill-rule="evenodd"/>
<path d="M181.9 123.2l.1 .2h-.2zM181.9 123l-.3 .6 .4-.1 .2 .1z" fill-rule="evenodd"/>
<path d="M182.3 123l.2 .1a.27 .27 0 0 0-.1 .3 .27 .27 0 0 0 .3 .1v-.5l.2 .1a.34 .34 0 0 1 0 .4 .34 .34 0 0 1-.5 0 .34 .34 0 0 1 0-.4z" fill-rule="evenodd"/>
<path d="M183.3 123.1a.25 .25 0 0 1 .3 .2 .25 .25 0 0 1-.3 .2zM183.1 123v.6a.38 .38 0 0 0 .5 0 .38 .38 0 0 0 0-.6 .38 .38 0 0 0-.5 0z" fill-rule="evenodd"/>
<path d="M184.1 123.2l.1 .2h-.2zM184.1 123l-.3 .6 .4-.1 .3 .1z" fill-rule="evenodd"/>
<path d="M184.6 123h.2v.3l.1-.3h.2l-.2 .3 .2 .3h-.2l-.1-.2-.1 .2h-.2l.3-.3z" fill-rule="evenodd"/>
<path d="M186.2 123.2l.1 .2h-.2zM186.2 123l-.3 .6 .4-.1 .2 .1z" fill-rule="evenodd"/>
<path d="M186.5 123h.5v.1h-.2l.1 .5h-.2v-.5h-.2z" fill-rule="evenodd"/>
<path d="M187.9 123h.4v.1h-.2v.2h.2v.1l-.2-.1 .1 .3h-.3z" fill-rule="evenodd"/>
<path d="M188.5 123h.2l.1 .6h-.3z" fill-rule="evenodd"/>
<path d="M189.1 123.1a.25 .25 0 0 1 .4 .2 .25 .25 0 0 1-.4 .2zM189 123v.6a.38 .38 0 0 0 .5 0 .38 .38 0 0 0 0-.6 .38 .38 0 0 0-.5 0z" fill-rule="evenodd"/>
<path d="M189.8 123h.4l-.1 .1h-.1v.2h.1v.1l-.1-.1v.3l.2-.1v.1h-.4z" fill-rule="evenodd"/>
<path d="M190.4 123h.2v.5h.2v.1h-.4z" fill-rule="evenodd"/>
<path d="M191 123h.2v.6h-.2z" fill-rule="evenodd"/>
<path d="M191.5 123.1l.3-.1-.3 .1 .3 .4-.2 .1h-.1v-.1h.2z" fill-rule="evenodd"/>
<path d="M185.6 110.2a1.74 1.74 0 0 1 2.4 .2 3.1 3.1 0 0 0-2.5 0zM187.3 110.4l.5 .2 .1 .3-.5-.2zM186 110.4h.6l.1 .2h-.4zM185.4 110.7l.3 .1-.3 .1zM186.5 109.6l.3-.2 .2 .2zM186.4 108.1h.2l.1 .5h-.3zM186.5 107.5l.3 .2 .2-.2-.1 .4h-.3zM186.6 108.9h.3l.1 .4-.2-.2-.3 .2zM186.9 108.1l.3 .1-.1 .4h-.3zM185.9 108.2l.3 .1v.3l-.3 .1 .1-.3zM187.3 108.3l.3-.1-.1 .2 .1 .3-.3-.1zM183.9 107.3l1.1-.6-.1 1.1-.2-.1-.4 .1-.3 1.3 .6-1.1 .3 1a2.13 2.13 0 0 1 .2 2l.5 .1a2.86 2.86 0 0 1 2.5 0l.3-.3-.2-.7 .8-2.1 .1 .5 .3 .3-.3-1.2-.1-.1-.3 .3v-1l.2 .3 .5 .2-.6-.9-.4 .1-.1 .5-.6-1.1-.6-.3 .3 .5 .6 .7-.5 .9 .5-.5a2.38 2.38 0 0 1-.1 2.6l-.6-.2-.2-.7 .2-.1 .8 .2-.4-.6 .4-.6-.8 .3-.2-.2 .2-.9-.5 .5-.6-.5 .2 .9-.2 .2-.8-.3 .4 .6-.4 .6 .8-.2 .2 .1-.2 .7-.6 .2a2.22 2.22 0 0 1 0-2.5l.3 .6-.1-.8-.3-.1 1-1.4-.5 .2-.7 1-.1-.3a.93 .93 0 0 0-1 .5z" fill-rule="evenodd"/>
<path d="M179.8 113.2l.5 .3 .4-.1 .7 .7a.92 .92 0 0 1 .8 1.1l.4 .2 .6 .6a.52 .52 0 0 1 .5 .7 1.02 1.02 0 0 1-.1 1.3l.1-.6h-.2a1.1 1.1 0 0 0-.9-1.5l-.3-.2h-.7l-.1-.2-.2 .2 .2 .3h.6l-1.3 1.6-.2 .5a2.21 2.21 0 0 1-1.2 1.8 1.8 1.8 0 0 0 .3 1.9v.2h-.2l-.4-.5 .1-.4a1.85 1.85 0 0 1 .5-2l-.2-1.1-.3 .2 .4-1a2.7 2.7 0 0 0 .2-3.7zM181.2 117.6a.45 .45 0 0 1 .7 .4l-.3 1.5 .8 .6 .4 .5-.1 .1-.3-.3h-.3l-1-.8v-.9l-.2-.4zM179.1 112.3a1.93 1.93 0 0 1 2.3 .4l.1 .4-1.2 .1-.2-.2-.2-.5-.5 .1zM177.8 109.7l.1 .9-.4-.4h-.2a3.4 3.4 0 0 0 2 1.7l.4 .1-1.3 .1 .2 .4 .5 .3 .5 .1-.1 .4a2.49 2.49 0 0 0 .6 1.7v1l-.5 .7-.8 1.6-.3 .3 .3 .1 .5-.2a1.51 1.51 0 0 1-.5 1.4l.2 .8-.1 1.2 .2-.1 .2 .6 .3 .1 .5-.1-.2-.6a1.53 1.53 0 0 1-.1-1.9l.6-.5 .4-.7 .1 .3a.75 .75 0 0 0 .2 1l.6 .2 .5 .6 .2-.1 .2 .4 .6-.1a2.13 2.13 0 0 0-1.4-1.6l.2-.6a1.01 1.01 0 0 0-.3-1.4h-.3l.9-1.3a1.02 1.02 0 0 1 1 .5 1.02 1.02 0 0 1-.1 1.2l.2-.1-.2 .5 .3 .6a1.9 1.9 0 0 0 .4-2.3l-.1-.5-.2-.1a.8 .8 0 0 1-.7-.8 .8 .8 0 0 1 .7-.8v-.3a1.08 1.08 0 0 0-1 1l-.2-.6 1.2-.7a.59 .59 0 0 0-.9 .3l-.5 .3-1.2-1 .7-.1 .1-.5-1.3-.8 .6-.5v-.4l-.5 .5v-.3a.79 .79 0 0 0 .3-1.2l-.1 .6-.2 .2-.1-.3a.69 .69 0 0 0-.2-1.2l.2 .7-.2 .2a.91 .91 0 0 1-.2-1l-.2-.4-.1 .8-.7-.4 .6 .7-.7-.2 .3 .3a1.16 1.16 0 0 1 .9 1.7l-.2-.9-.1 .9-.6-.2v-.8l-.2 .7-.2-.1-.1-.7-.2 .5-.2-.3 .1-.8-.3 .6z" fill-rule="evenodd"/>
<path d="M180.2 112.5l.3-.2 .4 .3z" fill-rule="evenodd"/>
<path d="M183.5 113.7h6.5v2.4l-.2-.2v-2h-6.1v2.9h6.1v-.8a1.67 1.67 0 0 1 0 1.5v-.5h-3v4.7a4.5 4.5 0 0 0 3-4.1l.2-.2a4.7 4.7 0 0 1-3.3 4.5 4.8 4.8 0 0 1-3.2-5.4l.1 1.5 .1-.2a4.4 4.4 0 0 0 3 3.9v-4.7h-3l-.2-.9z" fill-rule="evenodd"/>
<circle cx="192.3" cy="112.1" r=".19"/>
</g>
<path d="M44.9 27.6a4 4 0 0 1 2.8-1.2h192a4 4 0 0 1 4 4v8a4 4 0 0 1-4 4h-192a4 4 0 0 1-4-4v-8a4 4 0 0 1 1.2-2.8z" fill-rule="evenodd" fill="#330299"/>
<path d="M45.5 28.1a3.2 3.2 0 0 1 2.2-.9h192a3.2 3.2 0 0 1 3.2 3.2v8a3.2 3.2 0 0 1-3.2 3.2h-192a3.2 3.2 0 0 1-3.2-3.2v-8a3.2 3.2 0 0 1 1-2.3z" fill-rule="evenodd" fill="#fff"/>
<path d="M46.2 28.5l1-.4 .5-.1h192a2.41 2.41 0 0 1 2.4 2.4v8a2.41 2.41 0 0 1-2.4 2.4h-192a2.41 2.41 0 0 1-2.4-2.4v-8a2.4 2.4 0 0 1 .9-1.9z" fill-rule="evenodd" fill="#330299"/>
<g fill="#fff">
<path d="M198.2 64.6l-.4 1.2 .3 2-.3 .1-.1 .5a1.6 1.6 0 0 0 1 1.9h5.7a3.3 3.3 0 0 1 3.3-3.5 3.3 3.3 0 0 1 3.4 3.5h13.6a3.3 3.3 0 0 1 3.3-3.7 3.3 3.3 0 0 1 3.2 3.7l1.4 .1 .6-.8 .4-1 .1-.7-.7-.3-.5-1.2a2.4 2.4 0 0 0-1.6-.8 15.1 15.1 0 0 0-5.5-1.2l-2.3-1.2a22 22 0 0 0-6-2.6l-1.8-.2h-3.9a5 5 0 0 0-2.6 .3l-5.5 3.5zM230.9 66.6l-.2 .3-.1 .5h2.2l-.5-.9zM198.3 65.6a1.27 1.27 0 0 1 1 1.7h-.9zM203.9 64.1a2.62 2.62 0 0 0 3.4-.8l2-2v-.2l-.7-.1zM218.5 61.4l4.5 2.8 1.3-.2-5.1-2.7zM210.4 61.2l-1.6 3.4h5.9l-.6-3.4zM214.4 61.2l2.3 .1a9.6 9.6 0 0 1 4.3 2v1.2h-5.8z" fill-rule="evenodd"/>
<path d="M225.3 69.7a2.68 2.68 0 0 1 5.3 0 2.68 2.68 0 0 1-5.3 0zM226.4 69.7a1.55 1.55 0 0 0 3.1 0 1.55 1.55 0 0 0-3.1 0z" fill-rule="evenodd"/>
<path d="M205.2 69.7a2.7 2.7 0 0 1 5.4 0 2.7 2.7 0 0 1-5.4 0zM206.4 69.7a1.53 1.53 0 0 0 3 0 1.53 1.53 0 0 0-3 0z" fill-rule="evenodd"/>
<path d="M198.6 61l1.1-.6 .2 .1 3.4 3.7-.5 .3-3-3.7-1 .5z" fill-rule="evenodd"/>
<path d="M205.1 79.8a.96 .96 0 0 1 1.9 0 .96 .96 0 0 1-1.9 0zM205.9 81l-.4 .5-.5 1.9-1.1 .4 .2 .6 1.6-.6 .4 1.4-.8 2.6 .1 2.9h1l.1-2.6 .4-.8h.1l.3 .8 1.8 2.7 .8-.6-1.5-2.4v-1.8l-.2-1 1-1.7-1.4-2.2-1-.5zM208 83l.1 .9 .2-.4z" fill-rule="evenodd"/>
<path d="M220.8 82.9l.4-.2h1.8l1.3-1.9a.9 .9 0 0 0 .2 1.2 .9 .9 0 0 0 1.2-.1 .9 .9 0 0 0 0-1.2l2.2 2.3a.9 .9 0 0 0-1.5 .5 .9 .9 0 0 0 1.3 .9l-2.2 1.3v2.4a.68 .68 0 0 1-.7 .7 .68 .68 0 0 1-.7-.7l.1-3.4 .2-.3 1.4-.8-1.3-1.2-.9 1.2h-2.4a.47 .47 0 0 1-.4-.7zM226.7 83l.8-.2 .7 .5-.1 .8-.7 .4a.9 .9 0 0 1-.9-.5 .9 .9 0 0 1 .2-1zM224.1 81.3a.9 .9 0 0 1 1.8 0 .9 .9 0 0 1-1.8 0z" fill-rule="evenodd"/>
<path d="M226.1 87.9a2.9 2.9 0 0 1 5.8 0 2.9 2.9 0 0 1-5.8 0zM226.7 87.9a2.3 2.3 0 0 0 4.6 0 2.3 2.3 0 0 0-4.6 0z" fill-rule="evenodd"/>
<path d="M217.6 87.9a2.9 2.9 0 0 1 5.8 0 2.9 2.9 0 0 1-5.8 0zM218.2 87.9a2.3 2.3 0 0 0 4.6 0 2.3 2.3 0 0 0-4.6 0z" fill-rule="evenodd"/>
<circle cx="223.4" cy="79.9" r="1.1"/>
</g>
<g fill="#fff">
<path d="M211.9 72.1h2.9v4.2h1.5l-3 2.3-2.9-2.3h1.5z"/>
<path d="M216.4 74.3l3-2.2 3 2.2h-1.5v4.3h-3v-4.3z"/>
</g>
<path d="M20.3 26.4h21.3M20.3 130.4h20.9M39.6 131.9v.8" fill="none" stroke="#231f20" stroke-width=".21"/>
<path d="M39.6 130.4l.4 1.5h-.8z" fill="#231f20"/>
<path d="M23 27.9v101" fill="none" stroke="#231f20" stroke-width=".21"/>
<g fill="#231f20">
<path d="M23 26.4l.4 1.5h-.8z"/>
<path d="M22.6 128.9h.8l-.4 1.5z"/>
</g>
<path d="M235.3 139.9h6.9" fill="none" stroke="#231f20" stroke-width=".21"/>
<g fill="#231f20">
<path d="M233.7 139.9l1.6-.4v.8z"/>
<path d="M242.2 139.5l1.5 .4-1.5 .4z"/>
</g>
<path d="M45.3 139.9h6.9" fill="none" stroke="#231f20" stroke-width=".21"/>
<g fill="#231f20">
<path d="M52.2 139.5l1.5 .4-1.5 .4z"/>
<path d="M43.7 139.9l1.6-.4v.8z"/>
</g>
<path d="M35.7 121.5v7.3M43.7 138.3v3.2M53.7 138.3v3.2M243.7 138.3v3.2" fill="none" stroke="#231f20" stroke-width=".21"/>
<g fill="#231f20">
<path d="M35.7 120l.4 1.5h-.8z"/>
<path d="M35.3 128.9h.8l-.4 1.5z"/>
</g>
<path d="M35.7 51.9v7.3" fill="none" stroke="#231f20" stroke-width=".21"/>
<g fill="#231f20">
<path d="M35.7 50.4l.4 1.5h-.8z"/>
<path d="M35.3 59.3h.8l-.4 1.5z"/>
</g>
<path d="M35.7 31.9v4.9" fill="none" stroke="#231f20" stroke-width=".21"/>
<g fill="#231f20">
<path d="M35.7 30.4l.4 1.5h-.8z"/>
<path d="M35.3 36.9h.8l-.4 1.5z"/>
</g>
<path d="M35.7 27.9v.9" fill="none" stroke="#231f20" stroke-width=".21"/>
<g fill="#231f20">
<path d="M35.7 26.4l.4 1.5h-.8z"/>
<path d="M35.3 28.9h.8l-.4 1.5z"/>
</g>
<path d="M40 24v.8" fill="none" stroke="#231f20" stroke-width=".21"/>
<path d="M39.7 24.9h.7l-.4 1.5z" fill="#231f20"/>
<path d="M35.7 39.9v.9" fill="none" stroke="#231f20" stroke-width=".21"/>
<g fill="#231f20">
<path d="M35.7 38.4l.4 1.5h-.8z"/>
<path d="M35.3 40.9h.8l-.4 1.5z"/>
</g>
<path d="M35.7 43.9v4.9" fill="none" stroke="#231f20" stroke-width=".21"/>
<g fill="#231f20">
<path d="M35.7 42.4l.4 1.5h-.8z"/>
<path d="M35.3 48.9h.8l-.4 1.5z"/>
</g>
<path d="M35.7 99.1v4.9" fill="none" stroke="#231f20" stroke-width=".21"/>
<g fill="#231f20">
<path d="M35.7 97.6l.4 1.5h-.8z"/>
<path d="M35.3 104.1h.8l-.4 1.5z"/>
</g>
<path d="M35.7 76.7v4.9" fill="none" stroke="#231f20" stroke-width=".21"/>
<g fill="#231f20">
<path d="M35.7 75.2l.4 1.5h-.8z"/>
<path d="M35.3 81.7h.8l-.4 1.5z"/>
</g>
<path d="M35.7 107.1v11.3" fill="none" stroke="#231f20" stroke-width=".21"/>
<g fill="#231f20">
<path d="M35.7 105.6l.4 1.5h-.8z"/>
<path d="M35.3 118.5h.8l-.4 1.5z"/>
</g>
<path d="M35.7 84.7v11.3" fill="none" stroke="#231f20" stroke-width=".21"/>
<g fill="#231f20">
<path d="M35.7 83.2l.4 1.5h-.8z"/>
<path d="M35.3 96.1h.8l-.4 1.5z"/>
</g>
<path d="M35.7 62.3v11.3" fill="none" stroke="#231f20" stroke-width=".21"/>
<g fill="#231f20">
<path d="M35.7 60.8l.4 1.5h-.8z"/>
<path d="M35.3 73.7h.8l-.4 1.5z"/>
</g>
<g fill="none" stroke="#231f20" stroke-width=".21">
<path d="M43.7 16.2v4.2M34.1 38.4h3.2M34.1 30.4h3.2M38.4 27.2h3.2M40 28.7v.5M34.1 42.4h3.2M34.1 50.4h7.1M38 52h3.2M34.1 75.2h3.2M34.1 60.8h3.2M34.1 97.6h3.2M34.1 83.2h3.2"/>
<path d="M34.1 120h3.2M34.1 105.6h3.2M233.7 138.3v3.2"/>
</g>
<path d="M40 27.2l.4 1.5h-.7z" fill="#231f20"/>
<path d="M39.6 124.9v.7" fill="none" stroke="#231f20" stroke-width=".21"/>
<path d="M39.2 125.7h.8l-.4 1.5z" fill="#231f20"/>
<path d="M39.9 47.7v1.1" fill="none" stroke="#231f20" stroke-width=".21"/>
<path d="M39.5 48.9h.8l-.4 1.5z" fill="#231f20"/>
<path d="M39.9 53.5v.9" fill="none" stroke="#231f20" stroke-width=".21"/>
<path d="M39.9 52l.4 1.5h-.8z" fill="#231f20"/>
<path d="M38 127.2h3.2" fill="none" stroke="#231f20" stroke-width=".21"/>
<g font-size="20" fill="#fff">
<text x="52" y="75.2">FREE</text>
<text x="52.3" y="97.6">COMMUTER</text>
<text x="52.3" y="120">CAR PARK</text>
</g>
<text font-size="11.1" fill="#fff" x="75.2" y="38.4">NORTH BRISBANE BIKEWAY</text>
<text font-size="7" fill="#231f20" x="259" y="190.7">TC2243</text>
<g font-size="4.4" fill="#231f20">
<text x="200.2" y="185.8">INTERCHANGE</text>
<text x="193" y="191.1">IDENTIFICATION SIGN</text>
</g>
<g font-size="4.2" fill="#231f20">
<text x="98.1" y="183">APPROVED AS OFFICIAL TRAFFIC SIGN</text>
<text x="258.7" y="201.6">A</text>
</g>
<g font-size="3.9" fill="#231f20">
<text x="13" y="158.3">Colour Legend</text>
<text x="148.6" y="158.2">Note:</text>
<text x="23.5" y="165.3">Retroreflective blue</text>
<text x="148.5" y="163.1">1. This sign to be used at locations where commuter car parking facilities</text>
<text x="153.5" y="167.4">exist adjacent to shared bikeways.</text>
<text x="23.5" y="174">Retroreflective white</text>
<text x="148.5" y="171.8">2. For Queensland Government logo details see TC1233.</text>
<text x="148.5" y="176.1">3. Insert appropriate facility name. eg. NORTH BRISBANE BIKEWAY.</text>
</g>
<g font-size="3.8" fill="#231f20">
<text x="139.3" y="16.8">2500</text>
<text x="253" y="17.8">r50</text>
<text x="29.5" y="29.7">50</text>
<text x="24.4" y="35.7">100D</text>
<text x="38.2" y="32.1">10</text>
<text x="253.1" y="31.5">20</text>
<text x="29.5" y="41.7">50</text>
<text x="252.3" y="41.7">r100</text>
<text x="27.2" y="47.7">100</text>
<text x="37.7" y="47.8">20</text>
<text x="214.6" y="47.3">450</text>
<text x="235.5" y="47.3">125</text>
<text x="27.2" y="56.9">130</text>
<text x="253.6" y="56.7">125</text>
<text x="24.4" y="69.3">180D</text>
<text x="253.6" y="76.8">380</text>
<text x="12" y="79.7">1300</text>
<text x="27.2" y="80.5">100</text>
<text x="24.4" y="91.7">180D</text>
<text x="27.2" y="102.9">100</text>
<text x="24.4" y="114.1">180D</text>
<text x="253.6" y="116.1">230</text>
<text x="37.5" y="124.7">40</text>
<text x="27.3" y="126.5">130</text>
<text x="253.6" y="128.5">80</text>
<text x="45.4" y="138.9">125</text>
<text x="235.6" y="138.9">125</text>
</g>
<text font-size="3.6" fill="#010202" x="151.6" y="191.8">23/11/16</text>
<g font-size="3.5" fill="#231f20">
<text x="14" y="196.4">Designed</text>
<text x="40" y="196.4">Checked</text>
<text x="67" y="196.4">Scale</text>
<text x="94.4" y="196.3">PRINCIPAL ENGINEER</text>
<text x="154.3" y="197">Date</text>
<text x="67" y="200.8">Not to Scale</text>
<text x="94.4" y="199.8">(Traffic Engineering)</text>
</g>
<g font-size="3.2" fill="#231f20">
<text x="194" y="195">FREE COMMUTER CAR PARK</text>
<text x="14.1" y="201.3">TV 11/16</text>
<text x="40.8" y="201.3">DJ 11/16</text>
<text x="190.9" y="198.6">BICYCLE / PEDESTRIAN FACILITY</text>
</g>
<g font-size="2.5" fill="#231f20">
<text x="41.1" y="184.3">Department of Transport and Main Roads</text>
<text x="38.6" y="187.1">Infrastructure Management &amp; Delivery Division</text>
</g>
</svg>
